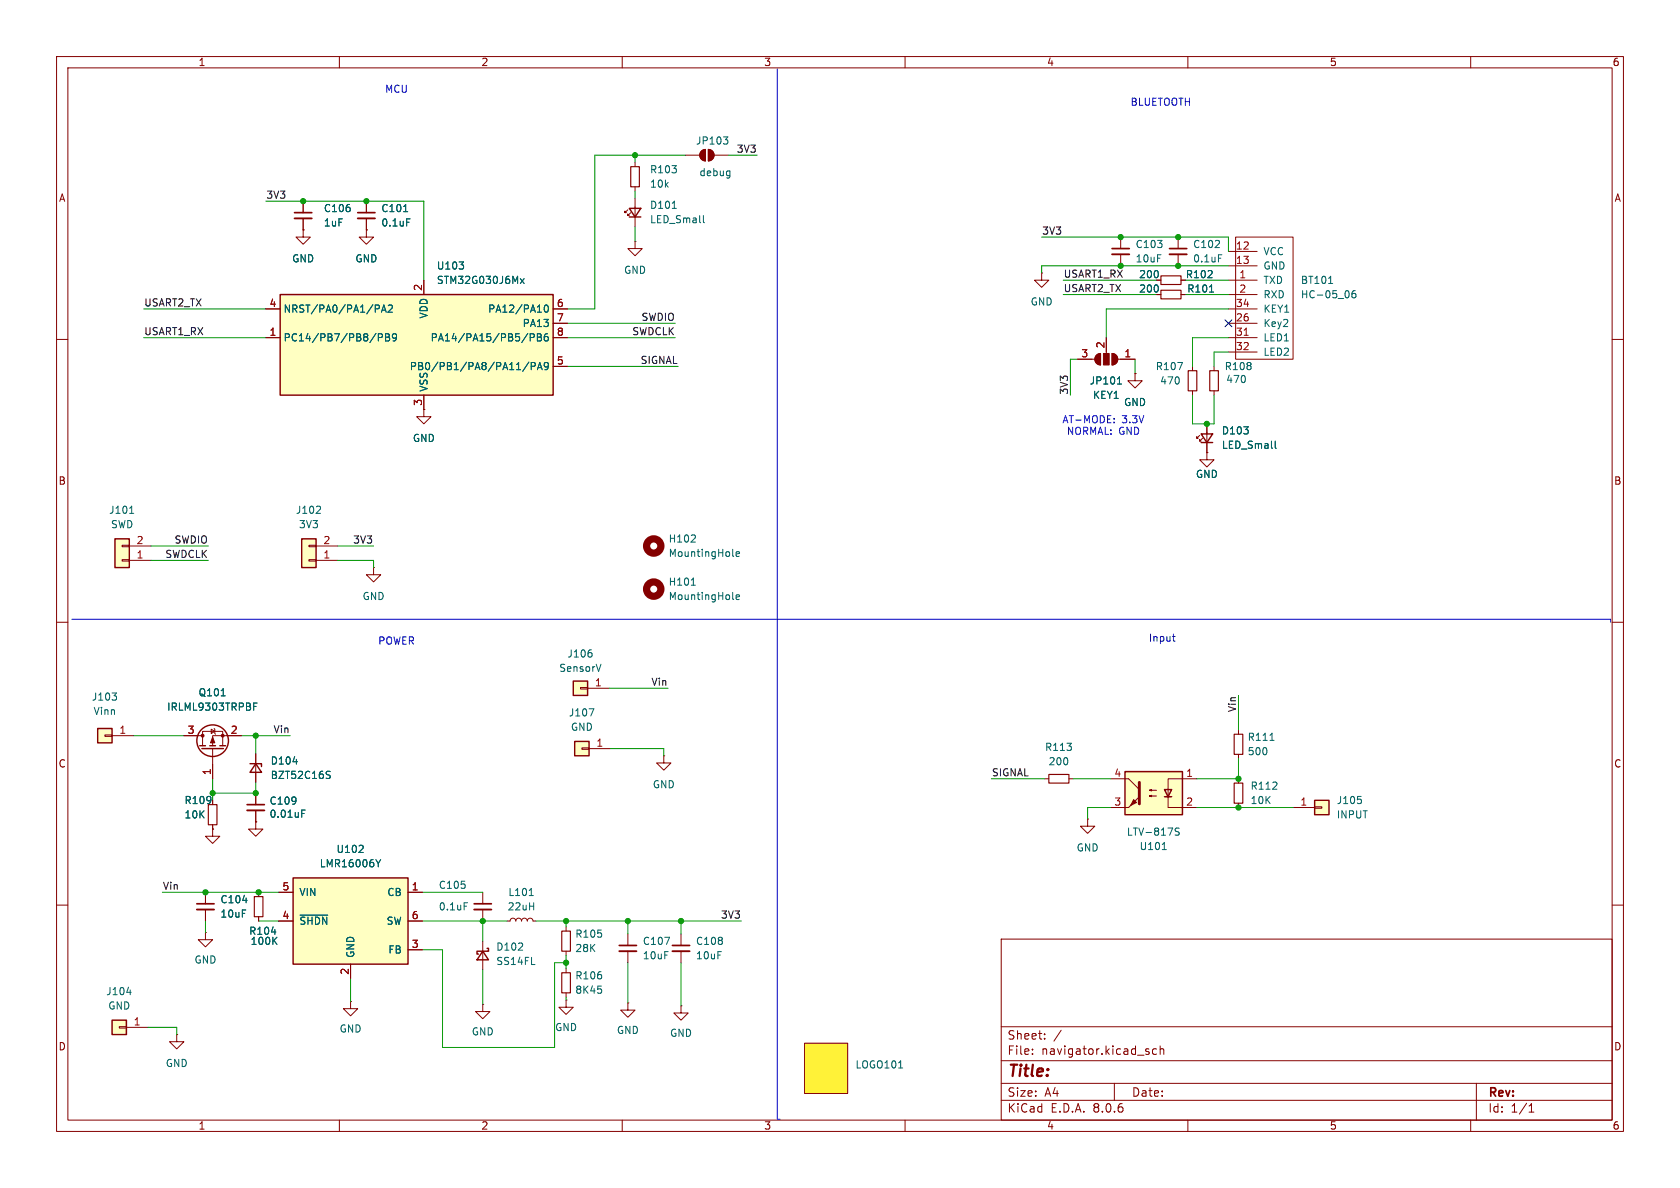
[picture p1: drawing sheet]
<svg xmlns="http://www.w3.org/2000/svg" width="297mm" height="210mm" viewBox="0 0 297 210" stroke-linecap="round" stroke-linejoin="round" font-family="sans-serif">
<g fill="none" stroke="#840000" stroke-width=".18">
<path d="M10 10h277v190h-277zM12 12h273v186h-273zM60 10v2M110 10v2M160 10v2M210 10v2M260 10v2M10 60h2M285 60h2M10 110h2M285 110h2M10 160h2"/>
<path d="M285 160h2M85.3 166.4v5.1M177 166h108v32h-108zM60 198v2M110 198v2M160 198v2M177 194.5h108M177 191.5h108M177 187.5h108M177 181.5h108M182.5 186.3v.1M182.5 185.5v.1"/>
<path d="M184.7 183.6v.1M184.7 182.8v.1M187.6 182.1l-1.3 2M197 191.5v3M203.1 186v.3M204.5 185.5l-.5-.1-.3 .3v.4l.2 .2h.6M205.1 185.5l.2-.1 .4 .1v.9M205.1 184.9v1.5M210 198v2M260 198v2M261 191.5v6.5M270.3 196.6h.9"/>
<path d="M270.3 195.5l.4-.4v1.5"/>
</g>
<path d="M85.3 168.1l1.1 1.6h-2.1zM86.1 167.6h.3v.5h-2.1v.6h.3" fill="none" stroke="#840000" stroke-width=".25"/>
<path d="M20.3 95.3h2.6v5h-2.6z" fill="#ffffc2"/>
<g fill="none" stroke="#840000" stroke-width=".18">
<path d="M74.9 72.4v1.3h1.3l-1.3 1.2-1.2-1.2h1.2M74.9 72.4h.1M21.6 96.4h1.3v.2h-1.3zM21.6 98.9h1.3v.3h-1.3zM22.9 99.1h3.8M22.9 96.5h3.8M32.5 130h3.3M35.8 131.8v-2.5h3.6v2.5M37.3 128.9l.7 .4-.7 .4zM37.6 132.3v5.4M37.8 128.8l.2 .1v.8l.1 .1M42.7 130h-5.1v1.8"/>
<path d="M184.7 137.7h.7M189 137.7h.7M45.7 157.7v.8M45.7 162.1v.7M100.1 176.8v1.3h1.2l-1.2 1.2-1.3-1.2h1.3M100.1 176.8h.1M111 177.3v1.3h1.3l-1.3 1.2-1.3-1.2h1.3M111 177.3h.1"/>
</g>
<g fill="none" stroke="#840000" stroke-width=".25">
<path d="M20.3 95.3h2.6v5h-2.6zM35.3 131.8h1M35.7 132.3h3.8M37.1 131.8h1M38.9 131.8h1"/>
<circle cx="37.6" cy="130.9" r="2.79"/>
</g>
<path d="M22.9 90.7h.7M39.1 123h.7M44.8 124.9h.5M44.8 124.3h.7M48 164.7h.8M48.4 166.2l.6 .7M49 165.7l-.8 .7" fill="none" stroke="#006464" stroke-width=".18"/>
<path d="M185.4 136.9h3.6v1.5h-3.6zM45 158.5h1.5v3.6h-1.5z" fill="none" stroke="#840000" stroke-width=".2"/>
<g fill="#840000" stroke="#840000" stroke-width=".18">
<path d="M37.6 130.3l.4 1h-.8z"/>
<circle cx="39.4" cy="130" r=".25"/>
<circle cx="35.8" cy="130" r=".25"/>
</g>
<path d="M17.3 128.8h2.5v2.5h-2.5z" fill="#ffffc2"/>
<path d="M18.5 129.9h1.3v.3h-1.3zM19.8 130h3.8M100.1 163.8v.8M100.1 168.1v.8" fill="none" stroke="#840000" stroke-width=".18"/>
<path d="M17.3 128.8h2.5v2.5h-2.5z" fill="none" stroke="#840000" stroke-width=".25"/>
<path d="M19.8 122.5h.8l-.4 .5M20.5 123l.1 .2-.1 .5" fill="none" stroke="#006464" stroke-width=".18"/>
<path d="M99.3 164.6h1.5v3.5h-1.5z" fill="none" stroke="#840000" stroke-width=".2"/>
<path d="M53.3 95.3h2.6v5h-2.6z" fill="#ffffc2"/>
<g fill="none" stroke="#840000" stroke-width=".18">
<path d="M212.1 77l-.5 .5v-.3v.3h.2M212.6 77.5l-.5 .5v-.3v.3h.2M213.4 74.9v5.1M54.6 96.4h1.3v.2h-1.3zM54.6 98.9h1.3v.3h-1.3zM55.9 99.1h3.8M55.9 96.5h3.8M213.4 80v1.3h1.2l-1.2 1.3-1.3-1.3h1.3M213.4 80h.1M117.3 133.6v1.3h1.3l-1.3 1.2-1.2-1.2h1.2M117.3 133.6h.1M218.9 129v.8"/>
<path d="M218.9 133.4v.7M85.3 177.5v1.3h1.3l-1.3 1.3-1.2-1.3h1.2M85.3 177.5h.1"/>
</g>
<path d="M212.3 76.7h2.1l-1 1.5zM212.3 78.2h2.1M53.3 95.3h2.6v5h-2.6z" fill="none" stroke="#840000" stroke-width=".25"/>
<path d="M225.4 78v1.1l.2 .2M56.5 89.5l.2 .2-.1 .3-.7 .7h.8M224.5 130.9h.7" fill="none" stroke="#006464" stroke-width=".18"/>
<path d="M218.2 129.8h1.5v3.6h-1.5z" fill="none" stroke="#840000" stroke-width=".2"/>
<path d="M101.3 120.4h2.6v2.5h-2.6z" fill="#ffffc2"/>
<path d="M214.6 64.8v.7M214.6 69.1v.8M102.6 121.5h1.3v.3h-1.3zM103.9 121.7h3.8" fill="none" stroke="#840000" stroke-width=".18"/>
<path d="M101.3 120.4h2.6v2.5h-2.6z" fill="none" stroke="#840000" stroke-width=".25"/>
<path d="M104.6 115.4l.1 .2-.1 .5M106.2 117.4l-.4 1.3" fill="none" stroke="#006464" stroke-width=".18"/>
<path d="M213.9 65.5h1.5v3.6h-1.5z" fill="none" stroke="#840000" stroke-width=".2"/>
<path d="M101.6 131.1h2.5v2.5h-2.5z" fill="#ffffc2"/>
<g fill="none" stroke="#840000" stroke-width=".18">
<path d="M53.6 40.6v1.3h1.3l-1.3 1.3-1.3-1.3h1.3M53.6 40.6h.1M45.2 133.2v5.1M102.9 132.2h1.2v.3h-1.2zM104.1 132.3h3.8M37.6 146.6v1.2h1.3l-1.3 1.3-1.3-1.3h1.3M37.6 146.6h.1M37.6 141.5v.7M37.6 145.8v.8M45.2 145.3v1.3h1.3l-1.3 1.2-1.3-1.2h1.3M45.2 145.3h.1M45.2 140.2v2"/>
<path d="M45.2 143.3v2M120.4 177.8v1.3h1.3l-1.3 1.2-1.3-1.2h1.3M120.4 177.8h.1"/>
</g>
<path d="M44.2 135h2v.5M45.2 135l1 1.5h-2zM101.6 131.1h2.5v2.5h-2.5z" fill="none" stroke="#840000" stroke-width=".25"/>
<path d="M51.8 134.6h.8M57.9 136.9l.4 .2 .1 .3-.3 .2h-.3M57.9 136.3l.5 .1M104.1 125.3h.9l-.6 1.3M53.3 143.8h.5M53.3 143.2h.6" fill="none" stroke="#006464" stroke-width=".18"/>
<path d="M43.7 143.3h3" fill="none" stroke="#840000" stroke-width=".33"/>
<path d="M43.7 142.2h3" fill="none" stroke="#840000" stroke-width=".3"/>
<path d="M36.8 142.2h1.6v3.6h-1.6z" fill="none" stroke="#840000" stroke-width=".2"/>
<path d="M142.2 184.4h7.7v8.9h-7.7z" fill="#fff238"/>
<path d="M64.8 35.6v2M64.8 38.6v2M142.2 184.4h7.7v8.9h-7.7z" fill="none" stroke="#840000" stroke-width=".18"/>
<path d="M71.4 37.4h.7M71.9 38.7h.6M158.9 188.8h.7" fill="none" stroke="#006464" stroke-width=".18"/>
<path d="M63.2 38.6h3.1" fill="none" stroke="#840000" stroke-width=".33"/>
<path d="M63.2 37.6h3.1" fill="none" stroke="#840000" stroke-width=".3"/>
<path d="M49.5 52.1h48.3v17.8h-48.3z" fill="#ffffc2"/>
<path d="M49.5 52.1h48.3v17.8h-48.3z" fill="none" stroke="#840000" stroke-width=".25"/>
<g fill="none" stroke="#840000" stroke-width=".18">
<path d="M53.6 35.6v2M53.6 38.6v2M47 59.7h2.5M47 54.6h2.5M64.8 40.6v1.3h1.2l-1.2 1.3-1.3-1.3h1.3M64.8 40.6h.1M74.9 49.5v2.6M97.8 59.7h2.5M97.8 54.6h2.5M97.8 57.2h2.5M112.3 42.7v1.2h1.2l-1.2 1.3-1.3-1.3h1.3M112.3 42.7h.1"/>
<path d="M74.9 69.9v2.5M97.8 64.8h2.5M85.3 157.7v2.1M192.3 144.8v1.3h1.2l-1.2 1.2-1.3-1.2h1.3M192.3 144.8h.1M85.3 160.8v2M89.7 162.8h.5l.1-.3 .4-.2 .3 .2 .2 .3 .1-.3 .4-.2 .4 .2 .1 .3 .1-.3 .4-.2 .4 .2 .1 .3 .2-.3 .3-.2 .4 .2 .1 .3h.5"/>
</g>
<g fill="none" stroke="#006464" stroke-width=".18">
<path d="M66.8 53.9l.3 .3-.1 .3-.2 .1M66.9 59.7l.6-.1 .1-.2v-.3l-.7-.1v1.3M67.4 55.2l.5-1.3 .4 1.3M67.6 54.8h.6M68.2 59h.4l.2 .2-.2 .4 .2 .1 .1 .3-.3 .3h-.4zM68.2 59.6h.4M68.6 54l.5-.1 .3 .4-.8 .9h.8M70.1 59.5l-.2 .3-.4-.1-.1-.2 .1-.4 .4-.1 .1 .1a.84 .84 0 0 1-.3 1.2h-.2M81.2 46.3h.8l-.5 .5M81.9 46.9v.5M92 49.3l.7 .8M92.7 49.3l-.7 .8"/>
<path d="M93.7 59.7l.6-.1 .2-.2-.1-.3-.7-.1v1.3M95 59h.4l.3 .2-.3 .4 .3 .1v.3l-.2 .3h-.5zM95 59.6h.4M96.3 54l.2-.1a.68 .68 0 0 1 .5 .7 .68 .68 0 0 1-.5 .6l-.2-.1-.1-.4zM96.8 59l-.3 .1a.86 .86 0 0 0 0 1.2l.4-.2v-.4l-.2-.2h-.4l-.1 .2M93.5 64l-1.1 1.7M93.9 64.7h.6l.1-.2v-.3l-.7-.1v1.2M95 65.3l.4-1.2 .5 1.2M95.1 65h.6M96.9 64.6l-.2 .3-.4-.1-.1-.2 .1-.5h.4l.2 .1a.84 .84 0 0 1-.3 1.1h-.3M82.1 159.6h.6M93.6 158.3h.7"/>
</g>
<path d="M52.1 38.6h3M83.8 160.8h3.1" fill="none" stroke="#840000" stroke-width=".33"/>
<path d="M52.1 37.6h3M83.8 159.8h3.1" fill="none" stroke="#840000" stroke-width=".3"/>
<path d="M198.9 136.4h10.1v7.6h-10.1z" fill="#ffffc2"/>
<path d="M111.3 36.8h2l-1 1.6zM111.3 38.4h2M198.9 136.4h10.1v7.6h-10.1zM205.9 139.6h1.2l-.6 1.2zM205.9 140.8h1.2" fill="none" stroke="#840000" stroke-width=".25"/>
<g fill="none" stroke="#840000" stroke-width=".18">
<path d="M111 37.1l-.5 .5v-.3v.3h.2M111.5 37.6l-.5 .5v-.3v.3h.3M112.3 28.7v.8M112.3 33v.8M112.3 35.1v5M184.1 48.3v1.2h1.3l-1.3 1.3-1.2-1.3h1.2M184.1 48.3h.1M217.2 49.5h5M217.2 44.5h5M217.2 47h5M217.2 52.1h5M217.2 57.2h5"/>
<path d="M217.2 59.7h5M217.2 54.6h5M218.4 41.9h10.2v21.6h-10.2zM217.2 62.2h5M66 100.3v1.3h1.3l-1.3 1.3-1.2-1.3h1.2M66 100.3h.1M196.3 137.7h3.2l1.9 1.9M203.2 139.7l.4-.1v.2l-.4-.1h1.3M211.6 137.7h-5.1v3.3M218.9 137.7v.7M36.3 157.7v2.1M196.3 142.7h3.2"/>
<path d="M203.2 140.7l.4-.1v.2l-.4-.1h1.3M206.5 140.8v1.9h5.1M218.9 142v.7M36.3 160.8v2M100.1 171.2v.8M100.1 175.5v.8M111 165.1v2M111 168.1v2.1M120.4 165.1v2M120.4 168.1v2.1"/>
</g>
<g fill="#840000" stroke="#840000" stroke-width=".18">
<path d="M199.5 142.7l1.9-1.9z"/>
<path d="M200.4 141.4l.5 .5-1 .5z"/>
</g>
<path d="M201.4 138.3v3.8" fill="none" stroke="#840000" stroke-width=".51"/>
<path d="M118.9 36.8h.7M124.4 38.1v1.1l.1 .2M234.9 50.1h.7M238.4 51.6v.8M239.6 51.4h-.4a.86 .86 0 0 0 0 1.2l.5-.1v-.4l-.2-.2h-.3l-.2 .2M42.9 159.2h.8M205.5 150.2h.7M208.5 146.4h-.5l-.2 .1v.4l.5 .2 .2 .3-.3 .2h-.5M105.7 174.3h.6M106.2 174.9l.2 .1-.2 .5M117.5 165.7h.9l-.6 1.3" fill="none" stroke="#006464" stroke-width=".18"/>
<path d="M111.5 29.5h1.5v3.5h-1.5zM218.2 138.4h1.5v3.6h-1.5zM99.3 172h1.5v3.5h-1.5z" fill="none" stroke="#840000" stroke-width=".2"/>
<path d="M34.8 160.8h3M109.5 168.1h3M118.9 168.1h3" fill="none" stroke="#840000" stroke-width=".33"/>
<path d="M34.8 159.8h3M109.5 167.1h3M118.9 167.1h3" fill="none" stroke="#840000" stroke-width=".3"/>
<path d="M220 59.3h.7" fill="none" stroke="#a90000" stroke-width=".18"/>
<path d="M19.8 180.3h2.6v2.6h-2.6z" fill="#ffffc2"/>
<g fill="none" stroke="#840000" stroke-width=".18">
<path d="M198.1 41.9v2M198.1 45v2M204.5 52.1h.7M204.5 49.5h.7M208.3 41.9v2M208.3 45v2M208.8 52.1h.7M208.8 49.5h.7M210.8 64.8v.7M210.8 69.1v.8M36.3 164.8v1.3h1.3l-1.3 1.3-1.2-1.3h1.2M36.3 164.8h.1"/>
<path d="M62 177v1.3h1.2l-1.2 1.3-1.3-1.3h1.3M62 177h.1M21.1 181.5h1.3v.2h-1.3zM22.4 181.6h3.8M31.2 182.9v1.3h1.3l-1.3 1.2-1.2-1.2h1.2M31.2 182.9h.1"/>
</g>
<path d="M19.8 180.3h2.6v2.6h-2.6z" fill="none" stroke="#840000" stroke-width=".25"/>
<path d="M213.8 51.6h.8M215.4 45h.6M208.2 64.1h.8l-.5 1.2M22.4 175.4h.8" fill="none" stroke="#006464" stroke-width=".18"/>
<path d="M196.6 45h3M206.8 45h3" fill="none" stroke="#840000" stroke-width=".33"/>
<path d="M196.6 43.9h3M206.8 43.9h3" fill="none" stroke="#840000" stroke-width=".3"/>
<path d="M205.2 51.3h3.6v1.5h-3.6zM205.2 48.8h3.6v1.5h-3.6zM210.1 65.5h1.5v3.6h-1.5z" fill="none" stroke="#840000" stroke-width=".2"/>
<path d="M51.8 155.2h20.3v15.2h-20.3z" fill="#ffffc2"/>
<path d="M51.8 155.2h20.3v15.2h-20.3z" fill="none" stroke="#840000" stroke-width=".25"/>
<path d="M121.2 27.4h2.5M124 26.7l.7-.3v2a1.01 1.01 0 0 1-.9-.6 1.01 1.01 0 0 1 .2-1.1zM125.2 26.4a1.02 1.02 0 0 1 1 1 1.02 1.02 0 0 1-1 1zM126.2 27.4h2.6M200.7 66v1.3h1.2l-1.2 1.3-1.3-1.3h1.3M200.7 66h.1M49.3 157.7h2.5M72.1 157.7h2.6M49.3 162.8h2.5M62 170.4v2.6M72.1 167.9h2.6M72.1 162.8h2.6" fill="none" stroke="#840000" stroke-width=".18"/>
<path d="M127.9 24.2h.8l-.4 .5M128.4 24.7l.3 .2v.3l-.3 .3M128.9 30.2l.1 .1M129 30.2v1.2M129 31l-.1 .1M63.4 150.7h.8M64.2 149.5v.5M66.5 152l.4 .6M66.9 152.6v.6M67.3 152l-.4 .6M53.1 161.8h4.8" fill="none" stroke="#006464" stroke-width=".18"/>
<g fill="#840000" stroke="#840000" stroke-width=".18">
<path d="M124 26.7l.7-.3v2a1.01 1.01 0 0 1-.9-.6 1.01 1.01 0 0 1 .2-1.1z"/>
<path d="M125.2 26.4a1.02 1.02 0 0 1 1 1 1.02 1.02 0 0 1-1 1z"/>
</g>
<path d="M232.4 141.5h2.5v2.5h-2.5z" fill="#ffffc2"/>
<g fill="none" stroke="#840000" stroke-width=".18">
<path d="M53.6 35.6v2M53.6 38.6v2M64.8 35.6v2M64.8 38.6v2M47 59.7h2.5M47 54.6h2.5M53.6 40.6h.1M64.8 40.6h.1M74.9 49.5v2.6M97.8 59.7h2.5M97.8 54.6h2.5M97.8 57.2h2.5"/>
<path d="M195.6 59.7v2.8M204.5 52.1h.7M204.5 49.5h.7M208.8 52.1h.7M208.8 49.5h.7M74.9 72.4h.1M74.9 69.9v2.5M97.8 64.8h2.5M190.5 63.5h3M193.8 62.8l.8-.3v2a1.02 1.02 0 0 1-1-.6 1.02 1.02 0 0 1 .2-1.1zM196.6 62.5a1.02 1.02 0 0 1 1 1 1.02 1.02 0 0 1-1 1zM197.6 63.5h3.1"/>
<path d="M200.7 66h.1M213.4 74.9v1.8M213.4 78.2v1.8M213.4 80h.1M32.5 130h2.6M37.6 135.1v2.6M40.1 130h2.6M45.2 133.2v1.8M45.2 136.5v1.8M36.3 157.7v2.1M37.6 146.6h.1M37.6 141.5v.7"/>
<path d="M37.6 145.8v.8M45.2 145.3h.1M45.2 140.2v2M45.2 143.3v2M45.7 157.7v.8M49.3 157.7h2.5M72.1 157.7h2.6M228.6 142.7h3.8M232.4 142.6h1.3v.3h-1.3zM36.3 160.8v2M45.7 162.1v.7M49.3 162.8h2.5"/>
<path d="M62 170.4v2.6M72.1 167.9h2.6M72.1 162.8h2.6"/>
</g>
<path d="M232.4 141.5h2.5v2.5h-2.5z" fill="none" stroke="#840000" stroke-width=".25"/>
<g fill="none" stroke="#006464" stroke-width=".18">
<path d="M71.4 37.4h.7M71.9 38.7h.6M66.8 53.9l.3 .3-.1 .3-.2 .1M66.9 59.7l.6-.1 .1-.2v-.3l-.7-.1v1.3M67.4 55.2l.5-1.3 .4 1.3M67.6 54.8h.6M68.2 59h.4l.2 .2-.2 .4 .2 .1 .1 .3-.3 .3h-.4zM68.2 59.6h.4M68.6 54l.5-.1 .3 .4-.8 .9h.8M70.1 59.5l-.2 .3-.4-.1-.1-.2 .1-.4 .4-.1 .1 .1a.84 .84 0 0 1-.3 1.2h-.2M81.2 46.3h.8l-.5 .5M81.9 46.9v.5"/>
<path d="M92 49.3l.7 .8M92.7 49.3l-.7 .8M93.7 59.7l.6-.1 .2-.2-.1-.3-.7-.1v1.3M95 59h.4l.3 .2-.3 .4 .3 .1v.3l-.2 .3h-.5zM95 59.6h.4M96.3 54l.2-.1a.68 .68 0 0 1 .5 .7 .68 .68 0 0 1-.5 .6l-.2-.1-.1-.4zM96.8 59l-.3 .1a.86 .86 0 0 0 0 1.2l.4-.2v-.4l-.2-.2h-.4l-.1 .2M213.8 51.6h.8M93.5 64l-1.1 1.7M93.9 64.7h.6l.1-.2v-.3l-.7-.1v1.2M95 65.3l.4-1.2 .5 1.2M95.1 65h.6"/>
<path d="M96.9 64.6l-.2 .3-.4-.1-.1-.2 .1-.5h.4l.2 .1a.84 .84 0 0 1-.3 1.1h-.3M197.5 67.9h.8M197.8 66.8l.1-.2v1.3M225.4 78v1.1l.2 .2M122.2 95.8h.7M122.9 94.7v.4M129.5 98.2l.2 .2M130.1 97.9l.6-.1v-.2l-.4-.1-.2 .2 .1 .6h.5M122.2 103.4h.7M129.5 105.8l.2 .2M130.1 105.6l.6-.2v-.2l-.4-.1-.2 .2 .1 .6h.5M39.1 123h.7"/>
<path d="M44.8 124.9h.5M44.8 124.3h.7M51.8 134.6h.8M57.9 136.9l.4 .2 .1 .3-.3 .2h-.3M57.9 136.3l.5 .1M42.9 159.2h.8M53.3 143.8h.5M53.3 143.2h.6M63.4 150.7h.8M64.2 149.5v.5M66.5 152l.4 .6M66.9 152.6v.6"/>
<path d="M67.3 152l-.4 .6M240 140.8h.6M240.6 141.3l.1 .2-.1 .5M48 164.7h.8M48.4 166.2l.6 .7M49 165.7l-.8 .7M53.1 161.8h4.8"/>
</g>
<g fill="none" stroke="#840000" stroke-width="1.3">
<circle cx="115.6" cy="96.5" r="1.27"/>
<circle cx="115.6" cy="104.1" r="1.27"/>
</g>
<g fill="#840000" stroke="#840000" stroke-width=".18">
<path d="M196.6 62.5a1.02 1.02 0 0 1 1 1 1.02 1.02 0 0 1-1 1z"/>
<path d="M195.1 62.5h1v2h-1z"/>
<path d="M193.8 62.8l.8-.3v2a1.02 1.02 0 0 1-1-.6 1.02 1.02 0 0 1 .2-1.1z"/>
</g>
<path d="M137.4 12.2v185.7h.5M196.9 74.6v.1M196.9 74v.1M12.7 109.5h272v.5M207.3 112.5h.5M207.5 113.2l.3 .2" fill="none" stroke="#0000c2" stroke-width=".18"/>
<g fill="none" stroke="#009600" stroke-width=".18">
<path d="M47 35.6h27.9v13.9M112.3 27.4v1.3M112.3 33.8v1.3M121.2 27.4h-16v27.2h-4.9M128.8 27.4h5.1M25.4 54.6h21.6M25.4 59.7h21.6M100.3 59.7h19.1M100.3 57.2h19.1M112.3 40.1v2.6M184.1 41.9h33.1v2.6M188 52.1h16.5"/>
<path d="M188 49.5h16.5M209.5 52.1h7.7M209.5 49.5h7.7M217.2 54.6h-21.6v5.1M217.2 59.7h-6.4v5.1M217.2 47h-33.1v1.3M100.3 64.8h19.6M190.5 63.5h-1.3v6.4M200.7 63.5v2.5M210.8 69.9v5h3.8v-5M217.2 62.2h-2.6v2.6M26.7 96.5h10.1"/>
<path d="M26.7 99.1h10.1M59.7 96.5h6.3M59.7 99.1h6.3v1.2M23.6 130h8.9M37.6 137.7v3.8M42.7 130h8.6M45.2 130v3.2M45.2 138.3v1.9h-7.6M107.7 121.7h10.4M107.9 132.3h9.4v1.3M175.3 137.7h9.4M189.7 137.7h6.6"/>
<path d="M218.9 134.1v3.6h-7.3M218.9 122.9v6.1M28.7 157.7h20.6M74.7 157.7h10.6M196.3 142.7h-4v2.1M211.6 142.7h17M36.3 162.8v2M45.7 162.8h3.6M62 173v4M74.7 162.8h15M74.7 167.9h3.5v17.3h19.8v-15h2.1M85.3 162.8v3.6"/>
<path d="M85.3 171.5v6M94.7 162.8h36.4M100.1 162.8v1M100.1 168.9v2.3M100.1 176.3v.5M111 162.8v2.3M111 170.2v7.1M120.4 162.8v2.3M120.4 170.2v7.6M26.2 181.6h5v1.3"/>
</g>
<path d="M216.6 56.5l1.2 1.3M217.8 56.5l-1.2 1.3" fill="none" stroke="#000084" stroke-width=".18"/>
<g fill="#009600" stroke="#009600" stroke-width=".18">
<circle cx="198.1" cy="41.9" r=".46"/>
<circle cx="208.3" cy="47" r=".46"/>
<circle cx="208.3" cy="41.9" r=".46"/>
<circle cx="198.1" cy="47" r=".46"/>
<circle cx="213.4" cy="74.9" r=".46"/>
<circle cx="45.2" cy="130" r=".46"/>
<circle cx="37.6" cy="140.2" r=".46"/>
<circle cx="45.2" cy="140.2" r=".46"/>
<circle cx="53.6" cy="35.6" r=".46"/>
<circle cx="64.8" cy="35.6" r=".46"/>
<circle cx="85.3" cy="162.8" r=".46"/>
<circle cx="45.7" cy="157.7" r=".46"/>
<circle cx="36.3" cy="157.7" r=".46"/>
<circle cx="100.1" cy="162.8" r=".46"/>
<circle cx="111" cy="162.8" r=".46"/>
<circle cx="120.4" cy="162.8" r=".46"/>
<circle cx="100.1" cy="170.2" r=".46"/>
<circle cx="218.9" cy="137.7" r=".46"/>
<circle cx="218.9" cy="142.7" r=".46"/>
<circle cx="112.3" cy="27.4" r=".46"/>
</g>
<text font-size="2.8" fill="#840000" x="178" y="190.9">Title:</text>
<g font-size="2.1" fill="#840000">
<text x="178" y="184">Sheet:</text>
<text x="178" y="186.7">File:</text>
<text x="184.1" y="186.7">navigator.kicad_sch</text>
<text x="178" y="196.9">KiCad</text>
<text x="178" y="194.1">Size:</text>
<text x="184.7" y="194.1">A4</text>
<text x="185.7" y="196.9">E.D.A.</text>
<text x="193.3" y="196.9">8.0.6</text>
<text x="200" y="194.1">Date:</text>
<text x="263" y="194.3">Rev:</text>
<text x="263" y="196.9">Id:</text>
<text x="267.1" y="196.9">1/1</text>
</g>
<g font-size="1.8" fill="#840000">
<text x="35" y="11.9">1</text>
<text x="85" y="11.9">2</text>
<text x="135" y="11.9">3</text>
<text x="185" y="11.9">4</text>
<text x="235" y="11.9">5</text>
<text x="285" y="11.9">6</text>
<text x="10.3" y="35.9">A</text>
<text x="285.3" y="35.9">A</text>
<text x="10.3" y="85.9">B</text>
<text x="285.3" y="85.9">B</text>
<text x="10.3" y="135.9">C</text>
<text x="285.3" y="135.9">C</text>
<text x="10.3" y="185.9">D</text>
<text x="285.3" y="185.9">D</text>
<text x="35" y="199.9">1</text>
<text x="85" y="199.9">2</text>
<text x="135" y="199.9">3</text>
<text x="185" y="199.9">4</text>
<text x="235" y="199.9">5</text>
<text x="285" y="199.9">6</text>
</g>
<g font-size="1.8" fill="#0000c2">
<text x="68" y="16.6">MCU</text>
<text x="199.8" y="18.9">BLUETOOTH</text>
<text x="187.7" y="75">AT-MODE:</text>
<text x="188.5" y="77.1">NORMAL: GND</text>
<text x="198.3" y="75">3.3V</text>
<text x="203" y="113.6">Input</text>
<text x="66.8" y="114.2">POWER</text>
</g>
<g font-size="1.8" fill="#006464">
<text x="122.9" y="25.8">JP103</text>
<text x="114.8" y="30.8">R103</text>
<text x="114.8" y="33.4">10k</text>
<text x="123.5" y="31.3">debug</text>
<text x="57.2" y="37.7">C106</text>
<text x="57.2" y="40.2">1uF</text>
<text x="67.3" y="37.7">C101</text>
<text x="67.3" y="40.2">0.1uF</text>
<text x="114.8" y="37.1">D101</text>
<text x="114.8" y="39.7">LED_Small</text>
<text x="51.6" y="46.6">GND</text>
<text x="62.7" y="46.6">GND</text>
<text x="77.1" y="47.9">U103</text>
<text x="200.7" y="44">C103</text>
<text x="200.7" y="46.6">10uF</text>
<text x="210.8" y="44">C102</text>
<text x="210.8" y="46.6">0.1uF</text>
<text x="223.3" y="45.3">VCC</text>
<text x="223.3" y="47.9">GND</text>
<text x="77.1" y="50.4">STM32G030J6Mx</text>
<text x="110.2" y="48.6">GND</text>
<text x="201.3" y="51.9">200</text>
<text x="201.3" y="49.4">200</text>
<text x="209.5" y="49.4">R102</text>
<text x="209.8" y="51.9">R101</text>
<text x="223.3" y="50.4">TXD</text>
<text x="223.3" y="52.9">RXD</text>
<text x="229.9" y="50.4">BT101</text>
<text x="229.9" y="52.9">HC-05_06</text>
<text x="50" y="55.5">NRST/PA0/PA1/PA2</text>
<text x="75.8" y="56.4" transform="rotate(-90 75.8 56.4)">VDD</text>
<text x="86.2" y="55.5">PA12/PA10</text>
<text x="92.3" y="58">PA13</text>
<text x="182.1" y="54.2">GND</text>
<text x="223.3" y="58">Key2</text>
<text x="223.3" y="55.5">KEY1</text>
<text x="50" y="60.6">PC14/PB7/PB8/PB9</text>
<text x="72.3" y="65.6">PB0/PB1/PA8/PA11/PA9</text>
<text x="76" y="60.6">PA14/PA15/PB5/PB6</text>
<text x="204.2" y="65.6">R107</text>
<text x="216.4" y="65.6">R108</text>
<text x="223.3" y="60.6">LED1</text>
<text x="223.3" y="63.1">LED2</text>
<text x="75.8" y="69.3" transform="rotate(-90 75.8 69.3)">VSS</text>
<text x="192.5" y="68.2">JP101</text>
<text x="193.1" y="70.7">KEY1</text>
<text x="198.6" y="72">GND</text>
<text x="205" y="68.2">470</text>
<text x="216.7" y="67.9">470</text>
<text x="215.9" y="77">D103</text>
<text x="72.9" y="78.3">GND</text>
<text x="215.9" y="79.5">LED_Small</text>
<text x="211.3" y="84.7">GND</text>
<text x="19.2" y="91">J101</text>
<text x="19.5" y="93.6">SWD</text>
<text x="52.2" y="91">J102</text>
<text x="52.8" y="93.6">3V3</text>
<text x="118.1" y="96.1">H102</text>
<text x="118.1" y="98.7">MountingHole</text>
<text x="64" y="106.3">GND</text>
<text x="118.1" y="103.7">H101</text>
<text x="118.1" y="106.3">MountingHole</text>
<text x="98.8" y="119">SensorV</text>
<text x="100.2" y="116.4">J106</text>
<text x="16.1" y="124.1">J103</text>
<text x="29.4" y="125.8">IRLML9303TRPBF</text>
<text x="35" y="123.3">Q101</text>
<text x="16.4" y="126.6">Vinn</text>
<text x="100.5" y="126.8">J107</text>
<text x="100.8" y="129.4">GND</text>
<text x="220.5" y="131.2">R111</text>
<text x="47.8" y="135.4">D104</text>
<text x="47.8" y="137.9">BZT52C16S</text>
<text x="184.6" y="132.9">R113</text>
<text x="185.3" y="135.5">200</text>
<text x="220.5" y="133.7">500</text>
<text x="32.5" y="142.3">R109</text>
<text x="47.6" y="142.4">C109</text>
<text x="115.3" y="139.5">GND</text>
<text x="221" y="139.8">R112</text>
<text x="221" y="142.3">10K</text>
<text x="236.2" y="142.3">J105</text>
<text x="32.5" y="144.9">10K</text>
<text x="47.6" y="144.8">0.01uF</text>
<text x="199.1" y="147.9">LTV-817S</text>
<text x="236.2" y="144.9">INPUT</text>
<text x="56.4" y="153.5">LMR16006Y</text>
<text x="59.4" y="151">U102</text>
<text x="190.2" y="150.7">GND</text>
<text x="201.4" y="150.5">U101</text>
<text x="38.9" y="159.9">C104</text>
<text x="52.8" y="158.6">VIN</text>
<text x="68.4" y="158.6">CB</text>
<text x="77.5" y="157.3">C105</text>
<text x="77.5" y="161.1">0.1uF</text>
<text x="89.7" y="161.1">22uH</text>
<text x="89.8" y="158.6">L101</text>
<text x="38.9" y="162.4">10uF</text>
<text x="44" y="165.5">R104</text>
<text x="44.2" y="167.2">100K</text>
<text x="52.8" y="163.7">~{SHDN}</text>
<text x="68.3" y="163.7">SW</text>
<text x="101.6" y="166">R105</text>
<text x="113.5" y="167.2">C107</text>
<text x="122.9" y="167.2">C108</text>
<text x="34.3" y="170.5">GND</text>
<text x="62.8" y="169.4" transform="rotate(-90 62.8 169.4)">GND</text>
<text x="68.6" y="168.8">FB</text>
<text x="87.6" y="168.2">D102</text>
<text x="87.6" y="170.8">SS14FL</text>
<text x="101.6" y="173.3">R106</text>
<text x="101.6" y="168.5">28K</text>
<text x="113.5" y="169.8">10uF</text>
<text x="122.9" y="169.8">10uF</text>
<text x="18.7" y="176.1">J104</text>
<text x="19" y="178.7">GND</text>
<text x="101.6" y="175.9">8K45</text>
<text x="59.9" y="182.7">GND</text>
<text x="83.3" y="183.2">GND</text>
<text x="98" y="182.5">GND</text>
<text x="109" y="183">GND</text>
<text x="118.4" y="183.5">GND</text>
<text x="29.2" y="188.8">GND</text>
<text x="151.1" y="189.1">LOGO101</text>
</g>
<g font-size="1.8" fill="#0f0f0f">
<text x="130.1" y="27.1">3V3</text>
<text x="47" y="35.2">3V3</text>
<text x="184.1" y="41.6">3V3</text>
<text x="188" y="49.2">USART1_RX</text>
<text x="188" y="51.7">USART2_TX</text>
<text x="25.4" y="59.3">USART1_RX</text>
<text x="25.4" y="54.3">USART2_TX</text>
<text x="111.7" y="59.3">SWDCLK</text>
<text x="113.3" y="56.8">SWDIO</text>
<text x="113.2" y="64.4">SIGNAL</text>
<text x="188.9" y="69.9" transform="rotate(-90 188.9 69.9)">3V3</text>
<text x="29.1" y="98.7">SWDCLK</text>
<text x="30.8" y="96.2">SWDIO</text>
<text x="62.3" y="96.2">3V3</text>
<text x="115.1" y="121.3">Vin</text>
<text x="218.6" y="126" transform="rotate(-90 218.6 126)">Vin</text>
<text x="48.3" y="129.7">Vin</text>
<text x="175.3" y="137.3">SIGNAL</text>
<text x="28.7" y="157.4">Vin</text>
<text x="127.4" y="162.5">3V3</text>
</g>
<g font-size="1.8" fill="#a90000">
<text x="218.4" y="44.2">12</text>
<text x="218.4" y="46.7">13</text>
<text x="74.7" y="51.5" transform="rotate(-90 74.7 51.5)">2</text>
<text x="219" y="49.3">1</text>
<text x="219" y="51.8">2</text>
<text x="47.6" y="59.4">1</text>
<text x="47.6" y="54.4">4</text>
<text x="98.4" y="54.4">6</text>
<text x="98.4" y="56.9">7</text>
<text x="98.4" y="59.4">8</text>
<text x="218.4" y="56.9">26</text>
<text x="218.4" y="59.4">31</text>
<text x="218.4" y="54.4">34</text>
<text x="98.4" y="64.5">5</text>
<text x="191.1" y="63.2">3</text>
<text x="195.3" y="61.7" transform="rotate(-90 195.3 61.7)">2</text>
<text x="198.7" y="63.2">1</text>
<text x="218.4" y="62">32</text>
<text x="74.7" y="71.8" transform="rotate(-90 74.7 71.8)">3</text>
<text x="24.1" y="98.8">1</text>
<text x="24.1" y="96.3">2</text>
<text x="57.1" y="98.8">1</text>
<text x="57.1" y="96.3">2</text>
<text x="105.1" y="121.4">1</text>
<text x="21" y="129.8">1</text>
<text x="33.1" y="129.8">3</text>
<text x="40.7" y="129.8">2</text>
<text x="37.3" y="137.1" transform="rotate(-90 37.3 137.1)">1</text>
<text x="105.3" y="132.1">1</text>
<text x="196.9" y="137.4">4</text>
<text x="209.6" y="137.4">1</text>
<text x="196.9" y="142.5">3</text>
<text x="209.6" y="142.5">2</text>
<text x="229.8" y="142.5">1</text>
<text x="49.8" y="157.5">5</text>
<text x="72.7" y="157.5">1</text>
<text x="49.8" y="162.6">4</text>
<text x="72.7" y="167.6">3</text>
<text x="72.7" y="162.6">6</text>
<text x="61.7" y="172.4" transform="rotate(-90 61.7 172.4)">2</text>
<text x="23.6" y="181.4">1</text>
</g>
</svg>
